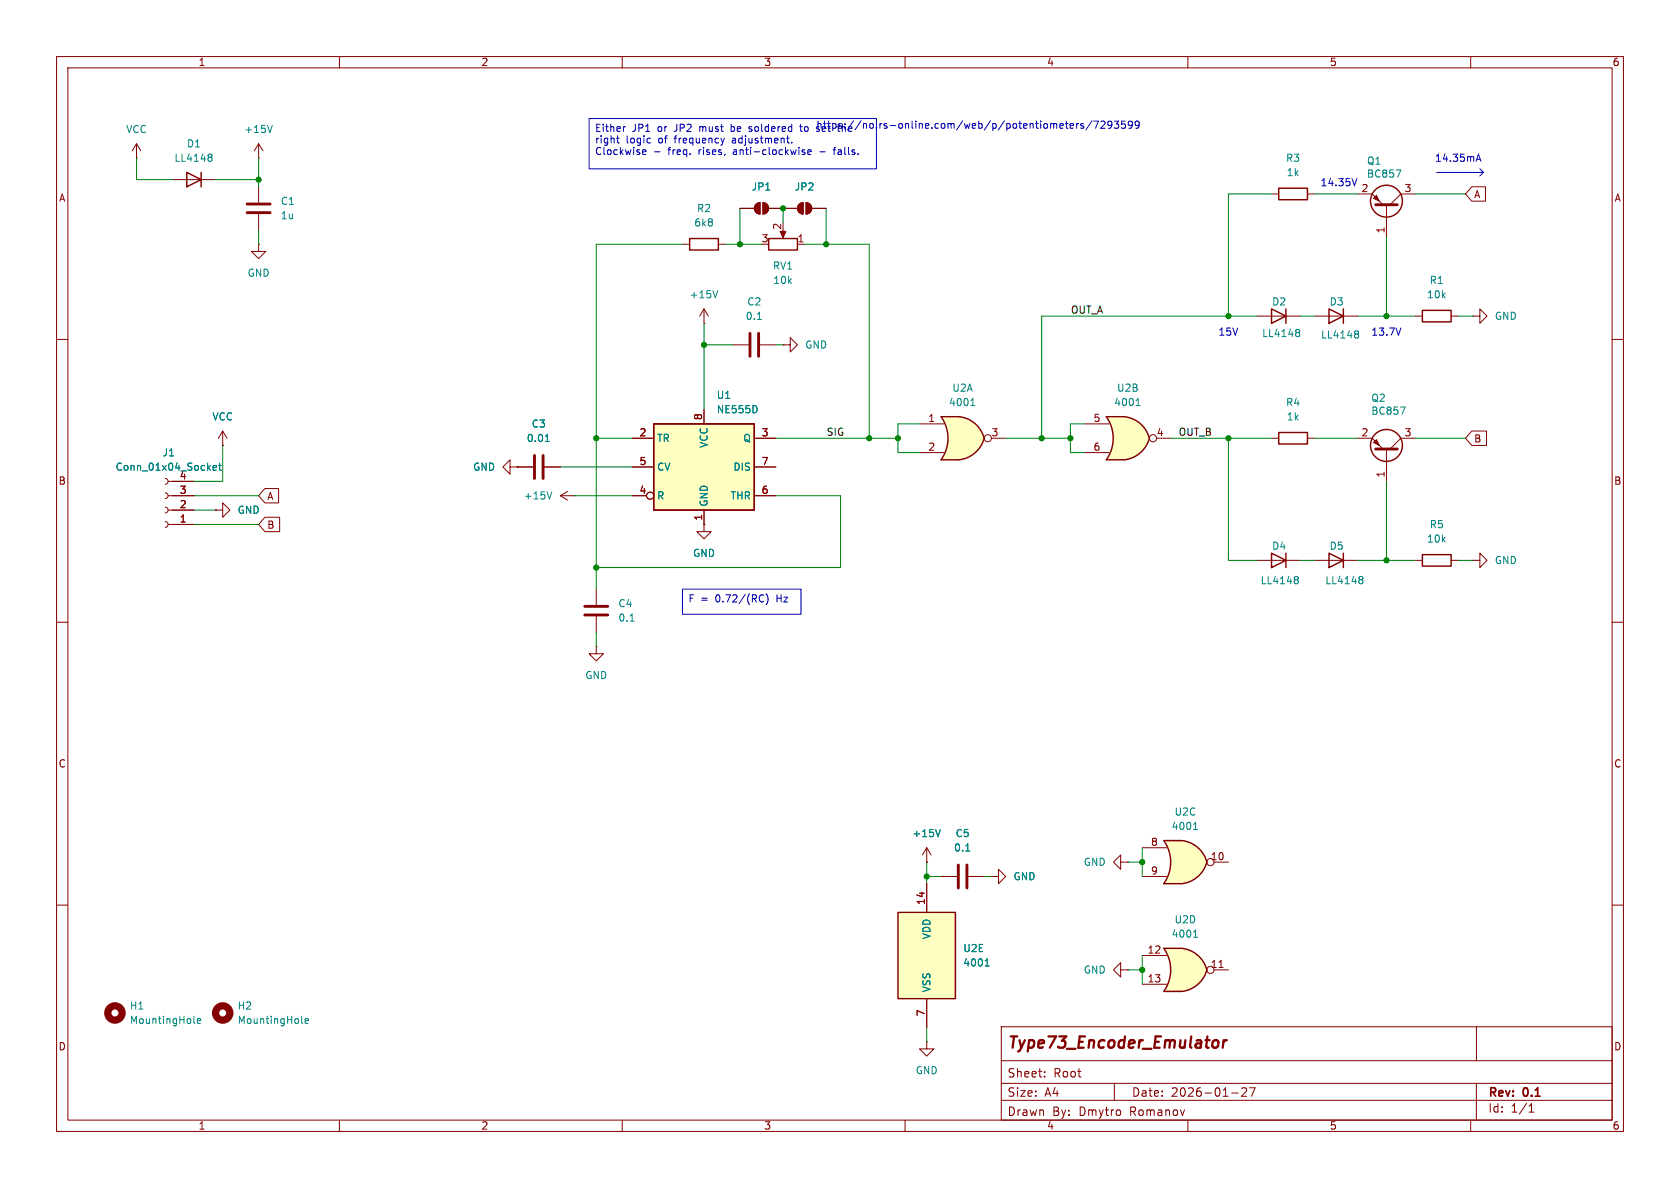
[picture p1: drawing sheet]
<svg xmlns="http://www.w3.org/2000/svg" width="297mm" height="210mm" viewBox="0 0 297 210" stroke-linecap="round" stroke-linejoin="round" font-family="sans-serif">
<path d="M0 0h297v210h-297z" fill="#fff" stroke="#fff" stroke-width=".18"/>
<g fill="none" stroke="#840000" stroke-width=".18">
<path d="M10 10h277v190h-277zM12 12h273v186h-273zM60 10v2M110 10v2M160 10v2M210 10v2M260 10v2M10 60h2M285 60h2M10 110h2M285 110h2M10 160h2"/>
<path d="M198.1 171.5v-1.3l-1.3 1.3 1.3 1.2v-1.2h1.3M199.4 171.5h.1M285 160h2M60 198v2M110 198v2M160 198v2M177 194.5h108M177 191.5h108M177 187.5h108M177 181.5h108v16.5h-108zM184.7 190.3v.1M184.7 189.5v.1"/>
<path d="M197 191.5v3M197.8 196.2l.3 .3v.4l-.3 .3M209.4 196.2l-.4 1M210 198v2M217.7 193.2h1.2M219.5 192.4l.6-.1 .2 .1 .1 .3-.9 1.1h.9M220.9 192.3h1l-.7 1.5M260 198v2M261 191.5v6.5M261 181.5v6M270.3 196.6h.9M270.3 195.5l.4-.4v1.5"/>
</g>
<path d="M215.1 183.9l.3 .4-.1 .5-.2 .3M216.3 183.9l-.1 1.3M216.9 183.9l-.4 .1-.2 .3" fill="none" stroke="#840000" stroke-width=".4"/>
<circle cx="20.3" cy="179.1" r="1.27" fill="none" stroke="#840000" stroke-width="1.3"/>
<path d="M34.3 180.7l.2 .2M34.9 180.5l.6-.1-.1-.3h-.3l-.2 .2v.6h.5" fill="none" stroke="#008484" stroke-width=".18"/>
<path d="M205.7 148.6h3.2M205.7 156.2h3.2" fill="none" stroke="#ffffc2" stroke-width=".18"/>
<g fill="#ffffc2" stroke="#ffffc2" stroke-width=".18">
<path d="M208.3 151l5.1 1.4a5.2 5.2 0 0 1-4.5 3.8z"/>
<path d="M208.9 148.6a5.1 5.1 0 0 1 4.5 3.8l-5 1.3z"/>
</g>
<path d="M205.7 148.6h3.2v7.6h-3.2a6.7 6.7 0 0 0 0-7.6z" fill="#ffffc2"/>
<path d="M208.9 148.6h-3.2a6.6 6.6 0 0 1 0 7.6h3.2M208.9 148.6a5.1 5.1 0 0 1 4.5 3.8M213.4 152.4a5.2 5.2 0 0 1-4.5 3.8" fill="none" stroke="#840000" stroke-width=".25"/>
<g fill="none" stroke="#840000" stroke-width=".18">
<path d="M201.9 149.9h4.3M201.9 154.9h4.3M214.6 152.4h2.6"/>
<circle cx="214" cy="152.4" r=".63"/>
</g>
<path d="M211 146.6h.7M211.1 145.7l.3-.3v1.2" fill="none" stroke="#008484" stroke-width=".18"/>
<path d="M158.7 161.3h10.2v15.2h-10.2z" fill="#ffffc2"/>
<path d="M33 30.5l2.6 1.3-2.6 1.2zM35.6 30.5v2.5M158.7 161.3h10.2v15.2h-10.2z" fill="none" stroke="#840000" stroke-width=".25"/>
<g fill="none" stroke="#840000" stroke-width=".18">
<path d="M24.1 27.9h.1M24.1 25.4l-.7 1.3M24.1 25.4l.8 1.3M24.1 25.4v2.5M30.5 31.8h7.6M45.7 27.9h.1M45.7 25.4l-.7 1.3M45.7 25.4l.8 1.3M45.7 25.4v2.5M163.8 156.2v5.1M198.1 152.4v-1.3l-1.3 1.3 1.3 1.3v-1.3h1.3M199.4 152.4h.1"/>
<path d="M163.8 176.5v5.1"/>
</g>
<path d="M37 27.2h.3l.2 .3-.2 .3M37 27.8h.3M37.3 27.8l.2 .2v.3l-.1 .2h-.4M48.1 22.2l-.4 1.2M174.2 170.8h.7M174.3 169.8l.2-.3v1.3M53.3 180.7l.2 .2M53.9 180.5l.6-.1v-.3h-.4l-.2 .2 .1 .6h.5" fill="none" stroke="#008484" stroke-width=".18"/>
<circle cx="39.4" cy="179.1" r="1.27" fill="none" stroke="#840000" stroke-width="1.3"/>
<path d="M205.7 167.6h3.2M205.7 175.3h3.2" fill="none" stroke="#ffffc2" stroke-width=".18"/>
<g fill="#ffffc2" stroke="#ffffc2" stroke-width=".18">
<path d="M208.3 170.1l5.1 1.4a5.2 5.2 0 0 1-4.5 3.8z"/>
<path d="M208.9 167.6a5.1 5.1 0 0 1 4.5 3.9l-5 1.2z"/>
</g>
<path d="M205.7 167.6h3.2v7.7h-3.2a6.7 6.7 0 0 0 0-7.7z" fill="#ffffc2"/>
<path d="M208.9 167.6h-3.2a6.6 6.6 0 0 1 0 7.7h3.2M208.9 167.6a5.1 5.1 0 0 1 4.5 3.9M213.4 171.5a5.2 5.2 0 0 1-4.5 3.8" fill="none" stroke="#840000" stroke-width=".25"/>
<g fill="none" stroke="#840000" stroke-width=".18">
<path d="M39.4 78.7h.1M39.4 76.2l-.8 1.3M39.4 76.2l.7 1.3M39.4 76.2v2.5M29.2 92.2l.4 .2 .1 .3-.1 .4-.4 .1M29.2 89.7l.4 .1 .1 .4-.1 .3-.4 .2M29.2 87.1l.4 .2 .1 .3-.1 .4-.4 .1M29.2 84.6l.4 .1 .1 .4-.1 .3-.4 .2M29.7 87.6h4.6M29.7 92.7h4.6M29.7 90.2h4.6M29.7 85.1h4.6"/>
<path d="M38.1 90.2h1.3v-1.3l1.2 1.3-1.2 1.2v-1.2M38.1 90.2h.1M90.2 82.6v-1.3l-1.3 1.3 1.3 1.2v-1.2h1.2M91.4 82.6h.1M91.4 82.6h2.8M96.3 82.6h2.8M99.1 87.6l1.2 .8M99.1 87.6h2.5M100.3 86.9l-1.2 .7M101.6 87.6h.1M105.4 114.3v1.3h1.3l-1.3 1.2-1.3-1.2h1.3M105.4 114.3h.1"/>
<path d="M105.4 104.1v2.8M105.4 109v2.8M201.9 168.9h4.3M201.9 174h4.3M214.6 171.5h2.6M215.5 171h.7"/>
<circle cx="214" cy="171.4" r=".63"/>
</g>
<path d="M96.4 78h.7M96.6 77l.2-.2v1.2M37.7 82.7l.6-.1-.1-.3h-.3l-.2 .2v.6h.5M38.6 82.3h.5M38.8 81.9v1l.3 .2M97.6 86.9l-.5 1.3M111.4 109.8h.7M211 165.7h.7M211.1 164.7l.3-.3v1.3" fill="none" stroke="#008484" stroke-width=".18"/>
<path d="M94.5 80.5v4.1M96 80.5v4.1M103.4 108.7h4M103.4 107.2h4" fill="none" stroke="#840000" stroke-width=".51"/>
<path d="M115.6 74.9h17.7v15.3h-17.7z" fill="#ffffc2"/>
<path d="M115.6 74.9h17.7v15.3h-17.7z" fill="none" stroke="#840000" stroke-width=".25"/>
<g fill="none" stroke="#840000" stroke-width=".18">
<path d="M111.8 77.5h3.8M124.5 72.4v2.5M133.3 77.5h3.9M111.8 82.6h3.8M111.8 87.6h2.5M124.5 90.2v2.5M133.3 82.6h3.9M133.3 87.6h3.9"/>
<circle cx="114.9" cy="87.6" r=".63"/>
</g>
<path d="M133.8 72v.7" fill="none" stroke="#008484" stroke-width=".18"/>
<path d="M195.6 73.7h3.2M195.6 81.3h3.2" fill="none" stroke="#ffffc2" stroke-width=".18"/>
<g fill="#ffffc2" stroke="#ffffc2" stroke-width=".18">
<path d="M198.2 76.1l5 1.4a5.2 5.2 0 0 1-4.4 3.8z"/>
<path d="M198.8 73.7a5.1 5.1 0 0 1 4.4 3.8l-5 1.3z"/>
</g>
<path d="M195.6 73.7h3.2v7.6h-3.2a6.7 6.7 0 0 0 0-7.6z" fill="#ffffc2"/>
<path d="M135.9 42.2h5.1v2h-5.1zM224.8 54.6l2.5 1.3-2.5 1.3zM227.3 54.6v2.6M198.8 73.7h-3.2a6.6 6.6 0 0 1 0 7.6h3.2M198.8 73.7a5.1 5.1 0 0 1 4.4 3.8M203.2 77.5a5.2 5.2 0 0 1-4.4 3.8M226.1 76.5h5v2h-5z" fill="none" stroke="#840000" stroke-width=".25"/>
<g fill="none" stroke="#840000" stroke-width=".18">
<path d="M138.4 40.6v1.1M141 43.2h1.2M222.2 55.9h7.7M191.8 74.9h4.3M204.5 77.5h2.5M224.8 77.5h1.3M231.1 77.5h1.3M191.8 80h4.3"/>
<circle cx="203.8" cy="77.5" r=".63"/>
</g>
<path d="M229.3 58.2h.2l.3 .3-.3 .3M229.3 58.8h.2M229.5 58.8l.3 .2v.3l-.1 .1-.4 .1M200.8 71.7h.8M201 70.7l.2-.3v1.3" fill="none" stroke="#008484" stroke-width=".18"/>
<path d="M137.9 40.9h1l-.5 1.1z" fill="#840000" stroke="#840000" stroke-width=".18"/>
<path d="M166.4 73.7h3.1M166.4 81.3h3.1" fill="none" stroke="#ffffc2" stroke-width=".18"/>
<g fill="#ffffc2" stroke="#ffffc2" stroke-width=".18">
<path d="M169 76.1l5 1.4a5.2 5.2 0 0 1-4.4 3.8z"/>
<path d="M169.6 73.7a5.1 5.1 0 0 1 4.4 3.8l-5 1.3z"/>
</g>
<path d="M166.4 73.7h3.1v7.6h-3.1a6.7 6.7 0 0 0 0-7.6z" fill="#ffffc2"/>
<g fill="none" stroke="#840000" stroke-width=".25">
<path d="M226.1 33.3h5v2h-5zM121.9 42.2h5.1v2h-5.1zM234.9 54.6l2.6 1.3-2.6 1.3zM237.5 54.6v2.6M251.5 54.9h5v2h-5zM169.5 73.7h-3.1a6.6 6.6 0 0 1 0 7.6h3.1M169.6 73.7a5.2 5.2 0 0 1 4.4 3.8 5.2 5.2 0 0 1-4.4 3.8M224.8 97.8l2.5 1.3-2.5 1.2zM227.3 97.8v2.5M234.9 97.8l2.6 1.3-2.6 1.2zM237.5 97.8v2.5M251.5 98h5v2.1h-5z"/>
<circle cx="245.1" cy="35.6" r="2.82"/>
<circle cx="245.1" cy="78.7" r="2.82"/>
</g>
<g fill="none" stroke="#840000" stroke-width=".18">
<path d="M45.7 33v2.8M45.7 37.8v2.8M130.8 36.8h2.5M133.6 36.1l.8-.3v2a1.02 1.02 0 0 1-1-.6 1.02 1.02 0 0 1 .2-1.1zM134.9 35.8a1.02 1.02 0 0 1 1 1 1.02 1.02 0 0 1-1 1zM135.9 36.8h5.1M141.3 36.1l.7-.3v2a1.02 1.02 0 0 1-.9-.6 1.02 1.02 0 0 1 .2-1.1zM142.5 35.8a1.02 1.02 0 0 1 1 1 1.02 1.02 0 0 1-1 1zM143.5 36.8h2.5M224.8 34.3h1.3M231.1 34.3h1.3M240 34.3h2.6l1.9 1.9"/>
<path d="M245.1 36.2v5.7M250.2 34.3h-2.6l-1.9 1.9M260.2 33h2.4v2.6h-2.4l-1.1-1.3zM45.7 43.2v1.3h1.3l-1.3 1.2-1.3-1.2h1.3M45.7 43.2h.1M120.6 43.2h1.3M124.5 57.2h.1M124.5 54.6l-.8 1.3M124.5 54.6l.7 1.3M124.5 54.6v2.6M127 43.2h1.3M232.4 55.9h7.6"/>
<path d="M250.2 55.9h1.3M256.5 55.9h1.3M260.3 55.9h1.3v-1.3l1.3 1.3-1.3 1.3v-1.3M260.3 55.9h.1M39.4 78.7h.1M111.8 77.5h3.8M124.5 72.4v2.5M129.5 61h2.8M133.3 77.5h3.9M134.4 61h2.8M138.4 61h1.3v-1.3l1.3 1.3-1.3 1.2v-1.2M138.4 61h.1"/>
<path d="M162.6 74.9h4.3M175.3 77.5h2.5M240 77.5h2.6l1.9 1.9M245.1 79.4v5.7M250.2 77.5h-2.6l-1.9 1.9M260.2 76.2h2.6v2.5h-2.6l-1.1-1.2zM30.5 92.7h3.8M30.5 90.2h3.8M30.5 87.6h3.8M30.5 85.1h3.8M38.1 90.2h.1M46.8 91.4h2.6v2.6h-2.6l-1.1-1.3z"/>
<path d="M46.8 86.4h2.5v2.5h-2.5l-1.1-1.3zM91.4 82.6h.1M91.4 82.6h2.8M96.3 82.6h2.8M111.8 87.6h2.5M111.8 82.6h3.8M124.5 92.7v1.3h1.2l-1.2 1.3-1.3-1.3h1.3M124.5 92.7h.1M124.5 90.2v2.5M133.3 87.6h3.9M133.3 82.6h3.9M162.6 80h4.3"/>
<path d="M222.2 99.1h7.7M232.4 99.1h7.6M250.2 99.1h1.3M256.5 99.1h1.3M260.3 99.1h1.3v-1.3l1.3 1.3-1.3 1.2v-1.2M260.3 99.1h.1M163.8 152.4h.1M163.8 149.9l-.7 1.2M163.8 149.9l.8 1.2M163.8 149.9v2.5M163.8 156.2v5.1M166.4 154.9h2.8"/>
<path d="M171.2 154.9h2.8M175.3 154.9h1.2v-1.2l1.3 1.2-1.3 1.3v-1.3M175.3 154.9h.1M163.8 176.5v5.1M163.8 184.2v1.2h1.3l-1.3 1.3-1.2-1.3h1.2M163.8 184.2h.1"/>
<circle cx="174.6" cy="77.5" r=".63"/>
<circle cx="114.9" cy="87.6" r=".63"/>
</g>
<g fill="none" stroke="#008484" stroke-width=".18">
<path d="M246.8 30h.9l-.6 1.3M126.9 51.4l-.4 1.2M133.9 56.5h.7M239.7 58.5h.2l.3 .2-.3 .3M239.7 59h.2M239.9 59l.3 .3v.2l-.1 .2-.4 .1M96.4 78h.7M96.6 77l.2-.2v1.2M133.8 72v.7M171.6 71.7h.8M171.8 70.7l.2-.3v1.3M247.6 72h.8l-.5 1.2"/>
<path d="M37.7 82.7l.6-.1-.1-.3h-.3l-.2 .2v.6h.5M38.6 82.3h.5M38.8 81.9v1l.3 .2M229 101.9h.3l.2 .3-.2 .3M229 102.5h.3M229.3 102.5l.2 .2v.3l-.1 .1-.4 .1M240.5 101.9h.2l.3 .3-.3 .3M240.5 102.5h.2M240.7 102.5l.3 .2v.3l-.2 .1-.3 .1M166.2 146.6l-.4 1.3M170.7 150.4h.7M174.2 170.8h.7"/>
<path d="M174.3 169.8l.2-.3v1.3"/>
</g>
<path d="M43.7 36.1h4.1M43.7 37.6h4.1M243.2 36.2h3.8M132.6 58.9v4.1M134.1 58.9v4.1M243.2 79.4h3.8M169.4 152.9v4.1M170.9 152.9v4.1" fill="none" stroke="#840000" stroke-width=".51"/>
<g fill="#840000" stroke="#840000" stroke-width=".18">
<path d="M133.6 36.1l.8-.3v2a1.02 1.02 0 0 1-1-.6 1.02 1.02 0 0 1 .2-1.1z"/>
<path d="M134.9 35.8a1.02 1.02 0 0 1 1 1 1.02 1.02 0 0 1-1 1z"/>
<path d="M141.3 36.1l.7-.3v2a1.02 1.02 0 0 1-.9-.6 1.02 1.02 0 0 1 .2-1.1z"/>
<path d="M142.5 35.8a1.02 1.02 0 0 1 1 1 1.02 1.02 0 0 1-1 1z"/>
<path d="M242.8 35.1l.5-.6 .5 1.1z"/>
<path d="M242.8 78.2l.5-.5 .5 1z"/>
</g>
<g fill="none" stroke="#0000c2" stroke-width=".18">
<path d="M104.1 21h50.8v8.8h-50.8zM109 24.4h.5M109.2 24v1.1l.3 .2M110.6 22.4l-.3 .1M113.6 27.1l.2 .2h.3M114.2 26.7v.1l-.6 .1M114.9 24.4l.1 .1M115 25.2l-.1 .1M115.7 26.8h1M128.1 24.4l-.3 .9M129.3 22v1.2M129.3 23.2h.1"/>
<path d="M129.4 22.4h-.1M132.4 23.2h.4M132.8 22.4l-.4 .2 .1 .1 .3 .1M139.1 24.4h.4M139.4 25.3h.1M140 25.2v.1M141.4 22.4h.4M141.5 22v1l.3 .2M142.3 26.5h-.3l-.2 .2v.1l.5 .2v.3h-.5M142.8 26.9l.6-.1v-.3h-.4l-.2 .2 .1 .6h.5M144.9 26.8h1M147.3 26.5h.5"/>
<path d="M147.8 26l-.3 .2v1.1M187.9 21.9l.1 .2-.6 .2M188.3 21.8h.5M188.5 21.4v1.1l.3 .2M189.2 22.3l.6-.2-.1-.2-.3-.1-.2 .2v.6h.5M190.3 21.8v.9M190.7 21.8l-.4 .3M191.5 21.9l-.3-.1-.1 .2v.2l.4 .1v.3h-.4M193.1 21.4l-1.1 1.6M193.4 21.4h.8l-.5 1.3M194.6 21.5l.5-.1 .3 .4-.8 .9h.8M196.6 22l-.3 .2h-.2l-.3-.2 .2-.5 .3-.1 .2 .1a.84 .84 0 0 1-.3 1.2h-.2"/>
<path d="M197 21.4h.8l-.5 .5 .4 .1v.6l-.2 .1-.5-.1M198.9 21.4h-.6v.6l.1-.1 .5 .1 .1 .1-.1 .5-.2 .1-.4-.1M200.2 22l-.3 .2h-.2l-.2-.2 .1-.5 .3-.1 .2 .1a.84 .84 0 0 1-.3 1.2h-.2M201.4 22l-.2 .2-.4-.1-.1-.1 .1-.5 .4-.1 .1 .1a.84 .84 0 0 1-.3 1.2h-.2M239.9 31.6l-.5 1.2M254 30.5h8.3M261 28.5l.4-1.2 .4 1.2M261.1 28.2h.6M261.6 29.8l.7 .7M262.3 30.5l-.7 .6M247.6 58l-.4 1.3M120.6 104.1h21v4.5h-21z"/>
<path d="M134.8 105.1l.2 .2M135 106.3l-.2 .1M135.4 105a1.46 1.46 0 0 1 0 1.9"/>
</g>
<g fill="none" stroke="#008400" stroke-width=".18">
<path d="M24.1 27.9v3.9h6.4M38.1 31.8h7.6M45.7 27.9v5.1M130.8 36.8v6.4M138.4 36.8v2.6M146 36.8v6.4M224.8 34.3h-7.6v21.6M232.4 34.3h7.6M250.2 34.3h8.9M45.7 40.6v2.6M120.6 43.2h-15.2v60.9M124.5 57.2v15.2"/>
<path d="M128.3 43.2h6.3M142.2 43.2h11.5v34.3M222.2 55.9h-38.1v21.6M229.9 55.9h2.5M240 55.9h10.2M245.1 41.9v14M257.8 55.9h2.5M39.4 78.7v6.4h-5.1M105.4 77.5h6.4M124.5 61h5M137.2 61h1.2M137.2 77.5h21.5"/>
<path d="M162.6 74.9h-3.9v5.1h3.9M177.8 77.5h11.4M191.8 74.9h-2.6v5.1h2.6M207 77.5h17.8M217.2 77.5v21.6h5M232.4 77.5h7.6M250.2 77.5h8.9M34.3 87.6h11.4M34.3 92.7h11.4M34.3 90.2h3.8M99.1 82.6h12.7M101.6 87.6h10.2"/>
<path d="M137.2 87.6h11.4v12.7h-43.2M229.9 99.1h2.5M240 99.1h10.2M245.1 85.1v14M257.8 99.1h2.5M105.4 111.8v2.5M163.8 154.9h2.6M163.8 152.4v3.8M174 154.9h1.3M199.4 152.4h2.5M201.9 149.9v5M199.4 171.5h2.5"/>
<path d="M201.9 168.9v5.1M163.8 181.6v2.6"/>
</g>
<g fill="#008400" stroke="#008400" stroke-width=".18">
<circle cx="245.1" cy="99.1" r=".46"/>
<circle cx="245.1" cy="55.9" r=".46"/>
<circle cx="130.8" cy="43.2" r=".46"/>
<circle cx="45.7" cy="31.8" r=".46"/>
<circle cx="105.4" cy="100.3" r=".46"/>
<circle cx="105.4" cy="77.5" r=".46"/>
<circle cx="201.9" cy="152.4" r=".46"/>
<circle cx="184.1" cy="77.5" r=".46"/>
<circle cx="189.2" cy="77.5" r=".46"/>
<circle cx="201.9" cy="171.5" r=".46"/>
<circle cx="158.7" cy="77.5" r=".46"/>
<circle cx="163.8" cy="154.9" r=".46"/>
<circle cx="138.4" cy="36.8" r=".46"/>
<circle cx="124.5" cy="61" r=".46"/>
<circle cx="146" cy="43.2" r=".46"/>
<circle cx="153.7" cy="77.5" r=".46"/>
<circle cx="217.2" cy="55.9" r=".46"/>
<circle cx="217.2" cy="77.5" r=".46"/>
</g>
<text font-size="2.8" fill="#840000" x="178" y="185.9">Type73_Encoder_Emulator</text>
<g font-size="2.1" fill="#840000">
<text x="178" y="190.7">Sheet:</text>
<text x="186.2" y="190.7">Root</text>
<text x="178" y="194.1">Size:</text>
<text x="178" y="197.5">Drawn</text>
<text x="184.7" y="194.1">A4</text>
<text x="186" y="197.5">By:</text>
<text x="190.5" y="197.5">Dmytro</text>
<text x="199.6" y="197.5">Romanov</text>
<text x="200" y="194.1">Date:</text>
<text x="207" y="194.1">2026-01-27</text>
<text x="263" y="194.3">Rev:</text>
<text x="263" y="196.9">Id:</text>
<text x="267.1" y="196.9">1/1</text>
<text x="269.4" y="194.3">0.1</text>
</g>
<g font-size="1.8" fill="#840000">
<text x="35" y="11.9">1</text>
<text x="85" y="11.9">2</text>
<text x="135" y="11.9">3</text>
<text x="185" y="11.9">4</text>
<text x="235" y="11.9">5</text>
<text x="285" y="11.9">6</text>
<text x="10.3" y="35.9">A</text>
<text x="240.6" y="34">2</text>
<text x="248.2" y="34">3</text>
<text x="260.5" y="35.2">A</text>
<text x="285.3" y="35.9">A</text>
<text x="138.2" y="40.7" transform="rotate(-90 138.2 40.7)">2</text>
<text x="244.9" y="41.3" transform="rotate(-90 244.9 41.3)">1</text>
<text x="134.5" y="42.9">3</text>
<text x="140.9" y="42.9">1</text>
<text x="113" y="77.2">2</text>
<text x="124.2" y="74.4" transform="rotate(-90 124.2 74.4)">8</text>
<text x="134.5" y="77.2">3</text>
<text x="164" y="74.7">1</text>
<text x="175.2" y="77.2">3</text>
<text x="193.2" y="74.7">5</text>
<text x="204.4" y="77.2">4</text>
<text x="240.6" y="77.2">2</text>
<text x="248.2" y="77.2">3</text>
<text x="113" y="82.3">5</text>
<text x="134.5" y="82.3">7</text>
<text x="164" y="79.8">2</text>
<text x="193.2" y="79.8">6</text>
<text x="260.5" y="78.4">B</text>
<text x="10.3" y="85.9">B</text>
<text x="31.7" y="89.9">2</text>
<text x="31.7" y="87.4">3</text>
<text x="31.7" y="84.8">4</text>
<text x="47.1" y="88.6">A</text>
<text x="113" y="87.4">4</text>
<text x="134.5" y="87.4">6</text>
<text x="244.9" y="84.5" transform="rotate(-90 244.9 84.5)">1</text>
<text x="285.3" y="85.9">B</text>
<text x="31.7" y="92.5">1</text>
<text x="47.1" y="93.7">B</text>
<text x="124.2" y="92.1" transform="rotate(-90 124.2 92.1)">1</text>
<text x="10.3" y="135.9">C</text>
<text x="285.3" y="135.9">C</text>
<text x="203.4" y="149.6">8</text>
<text x="203.4" y="154.7">9</text>
<text x="214" y="152.1">10</text>
<text x="163.6" y="160.1" transform="rotate(-90 163.6 160.1)">14</text>
<text x="202.8" y="168.7">12</text>
<text x="202.8" y="173.7">13</text>
<text x="214" y="171.2">11</text>
<text x="163.6" y="179.8" transform="rotate(-90 163.6 179.8)">7</text>
<text x="10.3" y="185.9">D</text>
<text x="285.3" y="185.9">D</text>
<text x="35" y="199.9">1</text>
<text x="85" y="199.9">2</text>
<text x="135" y="199.9">3</text>
<text x="185" y="199.9">4</text>
<text x="235" y="199.9">5</text>
<text x="285" y="199.9">6</text>
</g>
<g font-size="1.8" fill="#008484">
<text x="22.2" y="23.7">VCC</text>
<text x="43.1" y="23.7">+15V</text>
<text x="30.7" y="28.8">LL4148</text>
<text x="32.9" y="26.3">D1</text>
<text x="227.3" y="28.8">R3</text>
<text x="241.6" y="29.3">Q1</text>
<text x="132.8" y="33.9">JP1</text>
<text x="140.4" y="33.9">JP2</text>
<text x="227.4" y="31.3">1k</text>
<text x="241.6" y="31.6">BC857</text>
<text x="49.5" y="36.4">C1</text>
<text x="49.5" y="39">1u</text>
<text x="122.6" y="40.2">6k8</text>
<text x="123.1" y="37.7">R2</text>
<text x="136.5" y="47.9">RV1</text>
<text x="43.7" y="49.1">GND</text>
<text x="121.8" y="52.9">+15V</text>
<text x="136.6" y="50.4">10k</text>
<text x="252.2" y="52.9">10k</text>
<text x="252.7" y="50.4">R1</text>
<text x="131.7" y="56.7">0.1</text>
<text x="132" y="54.2">C2</text>
<text x="223" y="59.8">LL4148</text>
<text x="224.8" y="54.2">D2</text>
<text x="235" y="54.2">D3</text>
<text x="264.2" y="56.7">GND</text>
<text x="142.2" y="61.8">GND</text>
<text x="233.4" y="60">LL4148</text>
<text x="126.6" y="70.7">U1</text>
<text x="167.7" y="72">4001</text>
<text x="168.3" y="69.4">U2A</text>
<text x="196.9" y="72">4001</text>
<text x="197.4" y="69.4">U2B</text>
<text x="227.3" y="72">R4</text>
<text x="242.3" y="71.2">Q2</text>
<text x="37.5" y="74.5">VCC</text>
<text x="93.9" y="75.8">C3</text>
<text x="126.6" y="73.3">NE555D</text>
<text x="227.4" y="74.5">1k</text>
<text x="242.3" y="73.5">BC857</text>
<text x="20.3" y="83.4">Conn_01x04_Socket</text>
<text x="28.7" y="80.9">J1</text>
<text x="83.5" y="83.4">GND</text>
<text x="93" y="78.3">0.01</text>
<text x="116.1" y="78.3">TR</text>
<text x="116.1" y="83.4">CV</text>
<text x="125.3" y="79.3" transform="rotate(-90 125.3 79.3)">VCC</text>
<text x="129.6" y="83.4">DIS</text>
<text x="131.3" y="78.3">Q</text>
<text x="92.5" y="88.5">+15V</text>
<text x="116.1" y="88.5">R</text>
<text x="125.3" y="89.7" transform="rotate(-90 125.3 89.7)">GND</text>
<text x="129.1" y="88.5">THR</text>
<text x="41.9" y="91">GND</text>
<text x="252.7" y="93.6">R5</text>
<text x="122.4" y="98.7">GND</text>
<text x="224.8" y="97.4">D4</text>
<text x="235" y="97.4">D5</text>
<text x="252.2" y="96.1">10k</text>
<text x="264.2" y="99.9">GND</text>
<text x="109.2" y="107.5">C4</text>
<text x="222.8" y="103.5">LL4148</text>
<text x="234.2" y="103.5">LL4148</text>
<text x="109.2" y="110.1">0.1</text>
<text x="103.4" y="120.2">GND</text>
<text x="161.2" y="148.2">+15V</text>
<text x="168.8" y="148.2">C5</text>
<text x="207" y="146.9">4001</text>
<text x="207.5" y="144.4">U2C</text>
<text x="168.6" y="150.7">0.1</text>
<text x="179.1" y="155.8">GND</text>
<text x="191.5" y="153.3">GND</text>
<text x="164.7" y="166.1" transform="rotate(-90 164.7 166.1)">VDD</text>
<text x="207" y="166">4001</text>
<text x="207.5" y="163.4">U2D</text>
<text x="170.2" y="168.5">U2E</text>
<text x="170.2" y="171">4001</text>
<text x="191.5" y="172.3">GND</text>
<text x="22.9" y="178.7">H1</text>
<text x="41.9" y="178.7">H2</text>
<text x="164.7" y="175.5" transform="rotate(-90 164.7 175.5)">VSS</text>
<text x="22.9" y="181.2">MountingHole</text>
<text x="41.9" y="181.2">MountingHole</text>
<text x="161.8" y="190.1">GND</text>
</g>
<g font-size="1.8" fill="#0000c2">
<text x="105.1" y="23.6">Either</text>
<text x="111.8" y="23.6">JP1</text>
<text x="116.4" y="23.6">or</text>
<text x="119.5" y="23.6">JP2</text>
<text x="124.1" y="23.6">must</text>
<text x="129.9" y="23.6">be</text>
<text x="133.3" y="23.6">soldered</text>
<text x="142.6" y="23.6">to</text>
<text x="144.2" y="23">https://no.rs-online.com/web/p/potentiometers/7293599</text>
<text x="145.6" y="23.6">set</text>
<text x="149.6" y="23.6">the</text>
<text x="105.1" y="25.7">right</text>
<text x="105.1" y="27.7">Clockwise</text>
<text x="110.7" y="25.7">logic</text>
<text x="116.5" y="25.7">of</text>
<text x="118.3" y="27.7">freq.</text>
<text x="119.6" y="25.7">frequency</text>
<text x="123.8" y="27.7">rises,</text>
<text x="129.9" y="25.7">adjustment.</text>
<text x="130.1" y="27.7">anti-clockwise</text>
<text x="148.3" y="27.7">falls.</text>
<text x="253.6" y="28.8">14.35mA</text>
<text x="233.4" y="33.1">14.35V</text>
<text x="215.3" y="59.5">15V</text>
<text x="242.3" y="59.5">13.7V</text>
<text x="121.6" y="106.8">F =</text>
<text x="126.6" y="106.8">0.72/(RC)</text>
<text x="137.6" y="106.8">Hz</text>
</g>
<g font-size="1.8">
<text x="189.2" y="55.5">OUT_A</text>
<text x="146" y="77.1">SIG</text>
<text x="208.3" y="77.1">OUT_B</text>
</g>
</svg>
